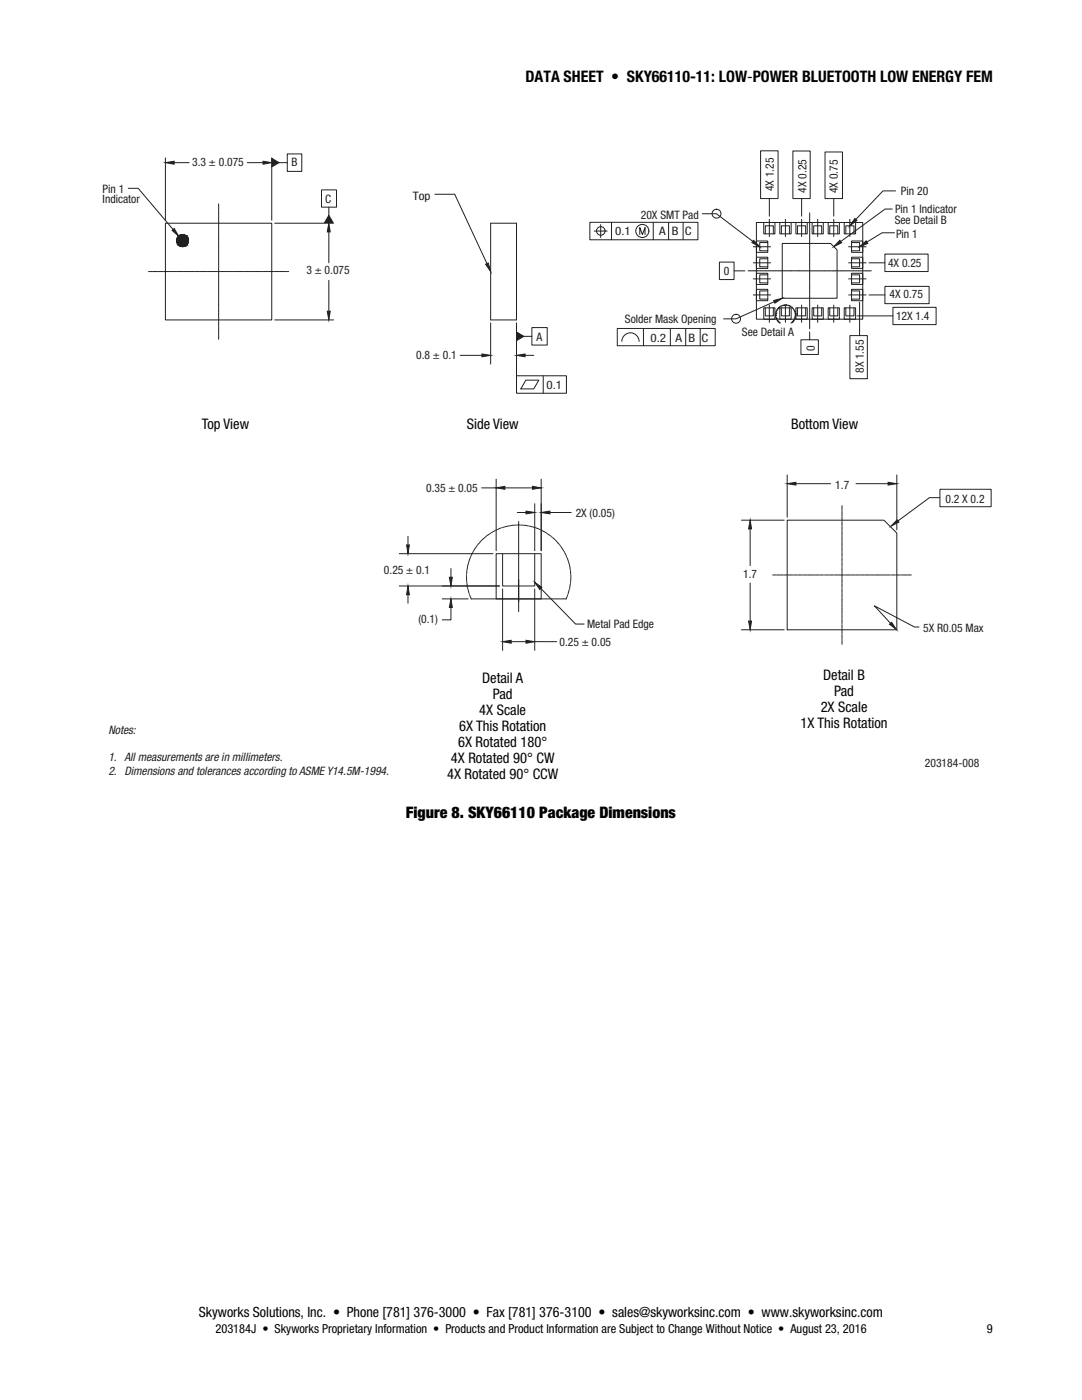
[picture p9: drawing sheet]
<svg xmlns="http://www.w3.org/2000/svg" width="216mm" height="279mm" viewBox="0 0 216 279" stroke-linecap="round" stroke-linejoin="round" font-family="sans-serif">
<path d="M103.1 75h9.9v3.5h-9.9zM104.9 75.9h2.6l-1 1.7h-2.6zM106.1 65.4h3.1v3.5h-3.1zM108.4 75v3.5M123.2 65.5h19.5v3.5h-19.5zM127.5 68.1a1.72 1.72 0 0 0-1.7-1.7 1.72 1.72 0 0 0-1.7 1.7M128.4 65.5v3.5M133.8 65.5v3.5M136.8 65.5v3.5M139.7 65.5v3.5" fill="none" stroke="#231f20" stroke-width=".2"/>
<path d="M103.1 66.3l1.4 .8-1.4 .9z" fill="#231f20"/>
<path d="M103.1 72.7v2.3M103.1 66.3l1.4 .8-1.4 .9zM104.5 67.1h1.6" fill="none" stroke="#231f20" stroke-width=".2"/>
<path d="M34.3 46l.4-.4 1 1.5z" fill="#231f20"/>
<path d="M25.6 37.6h2l6.9 8.2M34.3 46l.4-.4 1 1.5z" fill="none" stroke="#231f20" stroke-width=".2"/>
<path d="M54.3 31.6l1.4 .9-1.4 .8z" fill="#231f20"/>
<path d="M54.3 31.6l1.4 .9-1.4 .8zM55.7 32.5h1.6M57.3 30.7h2.9v3.5h-2.9zM64.2 37.9h2.9v3.4h-2.9z" fill="none" stroke="#231f20" stroke-width=".2"/>
<path d="M65.6 43l.9 1.4h-1.7z" fill="#231f20"/>
<path d="M65.6 43l.9 1.4h-1.7zM65.6 41.3v1.7" fill="none" stroke="#231f20" stroke-width=".2"/>
<path d="M96.9 52.7l.5-.2 .5 1.7z" fill="#231f20"/>
<path d="M33 31.5v12.5M34.7 32.5h3M49.3 32.5h3.2M54.2 31.5v12.5M86.8 38.8h3.9l6.5 13.8M96.9 52.7l.5-.2 .5 1.7zM97.9 44.5h5.2M97.9 63.8h5.2" fill="none" stroke="#231f20" stroke-width=".2"/>
<path d="M33 32.5l1.7-.3v.6z" fill="#231f20"/>
<path d="M33 32.5l1.7-.3v.6z" fill="none" stroke="#231f20" stroke-width=".2"/>
<path d="M52.5 32.2l1.7 .3-1.7 .3z" fill="#231f20"/>
<path d="M52.5 32.2l1.7 .3-1.7 .3zM54.8 44.5h11.8M65.6 46.3v6.2M65.6 55.9v6.2M54.8 63.8h11.8" fill="none" stroke="#231f20" stroke-width=".2"/>
<path d="M65.6 44.5l.3 1.8h-.6z" fill="#231f20"/>
<path d="M65.6 44.5l.3 1.8h-.6z" fill="none" stroke="#231f20" stroke-width=".2"/>
<path d="M65.3 62.1h.6l-.3 1.7z" fill="#231f20"/>
<path d="M65.3 62.1h.6l-.3 1.7zM91.8 70.9h4.4M97.9 64.4v8.3M103.1 64.4v8.3M104.8 70.9h1.7" fill="none" stroke="#231f20" stroke-width=".2"/>
<path d="M103.1 70.9l1.7-.3v.6z" fill="#231f20"/>
<path d="M103.1 70.9l1.7-.3v.6z" fill="none" stroke="#231f20" stroke-width=".2"/>
<path d="M96.2 70.6l1.7 .3-1.7 .3z" fill="#231f20"/>
<g fill="none" stroke="#231f20" stroke-width=".2">
<path d="M29.6 54.2h.3M29.9 54.2h.1M30.1 54.2h.3M30.5 54.2h.1M30.6 54.2h.3M31 54.2h.4M31.5 54.2h.1M31.6 54.2h.3M32 54.2h.1M32.1 54.2h.4M32.5 54.2h.1M32.7 54.2h.3"/>
<path d="M33 54.2h.1M33.2 54.2h.3M33.6 54.2h.1M33.7 54.2h.4M34.2 54.2h.3M34.6 54.2h.1M34.7 54.2h.3M35.1 54.2h.1M35.2 54.2h.4M35.6 54.2h.6M36.3 54.2h.3M36.6 54.2h.1"/>
<path d="M36.8 54.2h.3M37.2 54.2h.1M37.3 54.2h.3M37.7 54.2h.4M38.2 54.2h.1M38.3 54.2h.3M38.7 54.2h.1M38.8 54.2h.3M39.2 54.2h.1M39.4 54.2h.3M39.7 54.2h.1M39.9 54.2h.3"/>
<path d="M40.3 54.2h.1M40.4 54.2h.4M40.9 54.2h.3M41.3 54.2h.1M41.4 54.2h.3M41.8 54.2h.1M41.9 54.2h.3M42.3 54.2h.6M42.9 54.2h.4M43.3 54.2h.1M43.5 54.2h.3M43.6 40.7v.4"/>
<path d="M43.6 41.2v.3M43.6 41.6h.1M43.6 41.7v.3M43.6 42.1h.1M43.6 42.2v.3M43.6 42.6v.4M43.6 43.1v.1M43.6 43.2v.3M43.6 43.6v.1M43.6 43.7v.4M43.6 44.1v.1M43.6 44.3v.3"/>
<path d="M43.6 44.7h.1M43.6 44.8v.3M43.6 45.2h.1M43.6 45.3v.4M43.6 45.8v.3M43.6 46.2v.1M43.6 46.3v.3M43.6 46.7v.1M43.6 46.8v.4M43.6 47.2v.6M43.6 47.9v.3M43.6 48.2v.1"/>
<path d="M43.6 48.4v.3M43.6 48.8h.1M43.6 48.9v.3M43.6 49.3v.4M43.6 49.8h.1M43.6 49.9v.3M43.6 50.3v.1M43.6 50.4v.3M43.6 50.8v.1M43.6 51v.3M43.6 51.3v.1M43.6 51.5v.3"/>
<path d="M43.6 51.9h.1M43.6 52v.4M43.6 52.5v.3M43.6 52.9h.1M43.6 53v.3M43.6 53.4v.1M43.6 53.5v.3M43.6 53.9v.6M43.6 54.5v.4M43.6 54.9v.1M43.6 55.1v.3M43.6 55.4v.1"/>
<path d="M43.6 55.6v.3M43.6 56v.4M43.6 56.5h.1M43.6 56.6v.3M43.6 57v.1M43.6 57.1v.3M43.6 57.5v.1M43.6 57.6v.4M43.6 58v.1M43.6 58.2v.3M43.6 58.5v.1M43.6 58.7v.4"/>
<path d="M43.6 59.2v.3M43.6 59.6h.1M43.6 59.7v.3M43.8 54.2h.1M44 54.2h.3M44.4 54.2h.4M44.9 54.2h.1M45 54.2h.3M45.4 54.2h.1M45.5 54.2h.3M45.9 54.2h.1M46 54.2h.4"/>
<path d="M46.4 54.2h.1M46.6 54.2h.3M46.9 54.2h.1M47 54.2h.5M47.6 54.2h.3M48 54.2h.1M48.1 54.2h.3M48.5 54.2h.1M48.6 54.2h.3M49 54.2h.1M49.1 54.2h.5M49.6 54.2h.3"/>
<path d="M50 54.2h.1M50.1 54.2h.4M50.5 54.2h.1M50.7 54.2h.3M51.1 54.2h.5M51.7 54.2h.3M52.1 54.2h.1M52.2 54.2h.3M52.6 54.2h.1M52.7 54.2h.3M53.1 54.2h.5M53.6 54.2h.1"/>
<path d="M53.7 54.2h.3M54.1 54.2h.1M54.3 54.2h.3M54.6 54.2h.1M54.8 54.2h.3M55.2 54.2h.1M55.3 54.2h.3M55.7 54.2h.1M55.8 54.2h.4M56.3 54.2h.3M56.7 54.2h.1M56.8 54.2h.3"/>
<path d="M57.2 54.2h.1M57.4 54.2h.2M43.6 60.1v.1M43.6 60.2v.3M43.6 60.6v.6M43.6 61.2v.3M43.6 61.6v.1M43.6 61.8v.3M43.6 62.1v.1M43.6 62.3v.3M43.6 62.7v.4M43.6 63.2h.1"/>
<path d="M43.6 63.3v.3M43.6 63.7h.1M43.6 63.8v.3M43.6 64.2v.1M43.6 64.3v.3M43.6 64.7v.1M43.6 64.9v.3M43.6 65.2v.1M43.6 65.3v.5M43.6 65.9v.3M43.6 66.2v.1M43.6 66.4v.3"/>
<path d="M43.6 66.8h.1M43.6 66.9v.3M43.6 67.3v.4M96.2 70.6l1.7 .3-1.7 .3z"/>
</g>
<path d="M36.2 46.8h.4z" fill="#231f20"/>
<path d="M36.2 46.8h.4z" fill="none" stroke="#231f20" stroke-width=".2"/>
<path d="M36.2 46.9h.5z" fill="#231f20"/>
<path d="M36.2 46.9h.5z" fill="none" stroke="#231f20" stroke-width=".2"/>
<path d="M36.2 46.8l.5 .1z" fill="#231f20"/>
<path d="M36.2 46.8l.5 .1z" fill="none" stroke="#231f20" stroke-width=".2"/>
<path d="M36 46.9h.8z" fill="#231f20"/>
<path d="M36 46.9h.8z" fill="none" stroke="#231f20" stroke-width=".2"/>
<path d="M36.2 46.9h.6z" fill="#231f20"/>
<path d="M36.2 46.9h.6z" fill="none" stroke="#231f20" stroke-width=".2"/>
<path d="M35.9 47h1z" fill="#231f20"/>
<path d="M35.9 47h1z" fill="none" stroke="#231f20" stroke-width=".2"/>
<path d="M36 46.9l.9 .1z" fill="#231f20"/>
<path d="M36 46.9l.9 .1z" fill="none" stroke="#231f20" stroke-width=".2"/>
<path d="M35.8 47h1.2z" fill="#231f20"/>
<path d="M35.8 47h1.2z" fill="none" stroke="#231f20" stroke-width=".2"/>
<path d="M35.9 47h1.1z" fill="#231f20"/>
<path d="M35.9 47h1.1z" fill="none" stroke="#231f20" stroke-width=".2"/>
<path d="M35.8 47l1.3 .1z" fill="#231f20"/>
<path d="M35.8 47l1.3 .1z" fill="none" stroke="#231f20" stroke-width=".2"/>
<path d="M35.8 47l1.3 .1z" fill="#231f20"/>
<path d="M35.8 47l1.3 .1z" fill="none" stroke="#231f20" stroke-width=".2"/>
<path d="M35.7 47.1h1.5z" fill="#231f20"/>
<path d="M35.7 47.1h1.5z" fill="none" stroke="#231f20" stroke-width=".2"/>
<path d="M35.8 47.1h1.4z" fill="#231f20"/>
<path d="M35.8 47.1h1.4z" fill="none" stroke="#231f20" stroke-width=".2"/>
<path d="M35.7 47.1l1.6 .1z" fill="#231f20"/>
<path d="M35.7 47.1l1.6 .1z" fill="none" stroke="#231f20" stroke-width=".2"/>
<path d="M35.7 47.1l1.6 .1z" fill="#231f20"/>
<path d="M35.7 47.1l1.6 .1z" fill="none" stroke="#231f20" stroke-width=".2"/>
<path d="M35.6 47.2l1.8 .1h-1.9z" fill="#231f20"/>
<path d="M35.6 47.2l1.8 .1h-1.9z" fill="none" stroke="#231f20" stroke-width=".2"/>
<path d="M35.6 47.2h1.7l.1 .1z" fill="#231f20"/>
<path d="M35.6 47.2h1.7l.1 .1z" fill="none" stroke="#231f20" stroke-width=".2"/>
<path d="M35.5 47.3l1.9 .1z" fill="#231f20"/>
<path d="M35.5 47.3l1.9 .1z" fill="none" stroke="#231f20" stroke-width=".2"/>
<path d="M35.5 47.3l1.9 .1z" fill="#231f20"/>
<g fill="none" stroke="#231f20" stroke-width=".2">
<path d="M35.2 47.9h2.4v.1zM35.2 48h2.4v.1zM35.2 48.1h2.4v.1zM35.2 48h2.4M35.2 48.1h2.4M35.2 48.2h2.4M35.2 47.9h2.4M35.2 47.9l2.4 .1h-2.4zM35.2 48l2.4 .1h-2.4zM35.2 48.1l2.4 .1h-2.3zM35.3 47.8h2.3v.1zM35.3 48.2h2.3v.1z"/>
<path d="M35.3 48.3h2.3M35.3 47.7l2.3 .1h-2.3zM35.3 47.8l2.3 .1h-2.4zM35.3 48.2l2.3 .1h-2.3zM35.3 48.3l2.2 .1h-2.2zM35.3 47.7h2.3M35.3 48.4h2.3M35.3 47.7h2.3v.1zM35.3 48.3h2.3l-.1 .1zM35.3 47.6h2.3M35.3 47.5h2.2M35.3 47.6l2.3 .1h-2.3z"/>
<path d="M35.3 48.4l2.2 .2h-2.1zM35.3 48.5h2.2M35.3 47.6h2.2l.1 .1zM35.3 48.4h2.2v.2zM35.4 47.5l2.1 .1h-2.2zM35.4 48.6l2 .1h-2zM35.4 48.6h2.1M35.4 47.5h2.1v.1zM35.4 48.6h2.1l-.1 .1zM35.4 47.4h2.1M35.4 47.4l2.1 .1h-2.1zM35.4 47.4h2l.1 .1z"/>
<path d="M35.5 47.3l1.9 .1z"/>
</g>
<path d="M35.4 48.7l2 .1h-1.9z" fill="#231f20"/>
<path d="M35.4 48.7l2 .1h-1.9z" fill="none" stroke="#231f20" stroke-width=".2"/>
<path d="M35.4 48.7h2v.1z" fill="#231f20"/>
<path d="M35.4 48.7h2v.1z" fill="none" stroke="#231f20" stroke-width=".2"/>
<path d="M35.5 48.8h1.8z" fill="#231f20"/>
<path d="M35.5 48.8h1.8z" fill="none" stroke="#231f20" stroke-width=".2"/>
<path d="M35.5 48.8h1.9z" fill="#231f20"/>
<path d="M35.5 48.8h1.9z" fill="none" stroke="#231f20" stroke-width=".2"/>
<path d="M35.6 48.8l1.6 .1z" fill="#231f20"/>
<path d="M35.6 48.8l1.6 .1z" fill="none" stroke="#231f20" stroke-width=".2"/>
<path d="M35.6 48.8h1.7l-.1 .1z" fill="#231f20"/>
<path d="M35.6 48.8h1.7l-.1 .1z" fill="none" stroke="#231f20" stroke-width=".2"/>
<path d="M35.7 48.9l1.4 .1z" fill="#231f20"/>
<path d="M35.7 48.9l1.4 .1z" fill="none" stroke="#231f20" stroke-width=".2"/>
<path d="M35.7 48.9h1.5z" fill="#231f20"/>
<path d="M35.7 48.9h1.5z" fill="none" stroke="#231f20" stroke-width=".2"/>
<path d="M35.8 49h1.2z" fill="#231f20"/>
<path d="M35.8 49h1.2z" fill="none" stroke="#231f20" stroke-width=".2"/>
<path d="M35.8 49h1.3z" fill="#231f20"/>
<path d="M35.8 49h1.3z" fill="none" stroke="#231f20" stroke-width=".2"/>
<path d="M35.8 49l1.1 .1z" fill="#231f20"/>
<path d="M35.8 49l1.1 .1z" fill="none" stroke="#231f20" stroke-width=".2"/>
<path d="M35.8 49h1.2z" fill="#231f20"/>
<path d="M35.8 49h1.2z" fill="none" stroke="#231f20" stroke-width=".2"/>
<path d="M35.9 49.1h.9z" fill="#231f20"/>
<path d="M35.9 49.1h.9z" fill="none" stroke="#231f20" stroke-width=".2"/>
<path d="M35.9 49.1h1z" fill="#231f20"/>
<path d="M35.9 49.1h1z" fill="none" stroke="#231f20" stroke-width=".2"/>
<path d="M36 49.1l.7 .1z" fill="#231f20"/>
<path d="M36 49.1l.7 .1z" fill="none" stroke="#231f20" stroke-width=".2"/>
<path d="M36 49.1h.8z" fill="#231f20"/>
<path d="M36 49.1h.8z" fill="none" stroke="#231f20" stroke-width=".2"/>
<path d="M36.2 49.2h.4z" fill="#231f20"/>
<path d="M36.2 49.2h.4z" fill="none" stroke="#231f20" stroke-width=".2"/>
<path d="M36.2 49.2h.4z" fill="#231f20"/>
<path d="M36.2 49.2h.4z" fill="none" stroke="#231f20" stroke-width=".2"/>
<path d="M36.2 49.2h.5z" fill="#231f20"/>
<g fill="none" stroke="#231f20" stroke-width=".2">
<path d="M35.3 48.3v.1M35.4 47.5l-.1 .7M35.4 48.5l.4 .5M35.5 47.3l-.1 .1M35.9 49.1h.1M36.2 46.9l-.6 .3M36.2 49.2h.5zM36.3 46.8h.1M36.6 46.8l.6 .3M36.8 49.1l-.6 .1M37 49l-.1 .1M37.3 47.2l.1 .1"/>
<path d="M37.4 47.4l.2 .6M37.5 48.4l-.3 .5M37.6 48.2v.1M97.9 44.5v19.3M103.1 44.5v19.3M147.9 103.8h8.6M149.7 105.6v7.3M149.7 116.4v7.5M147.9 125.7h8.6"/>
</g>
<path d="M149.7 103.8l.3 1.8h-.6z" fill="#231f20"/>
<path d="M149.7 103.8l.3 1.8h-.6z" fill="none" stroke="#231f20" stroke-width=".2"/>
<path d="M149.4 123.9h.6l-.3 1.8z" fill="#231f20"/>
<path d="M157.1 94.8v8.4M158.8 96.5h6.9M170.8 96.5h6.4M178.9 94.8v11M149.4 123.9h.6l-.3 1.8z" fill="none" stroke="#231f20" stroke-width=".2"/>
<path d="M177.2 96.3l1.7 .2-1.7 .3z" fill="#231f20"/>
<path d="M177.2 96.3l1.7 .2-1.7 .3z" fill="none" stroke="#231f20" stroke-width=".2"/>
<path d="M157.1 96.5l1.7-.2v.5z" fill="#231f20"/>
<g fill="none" stroke="#231f20" stroke-width=".2">
<path d="M157.1 96.5l1.7-.2v.5zM154.2 114.8h.8M155.1 114.8h.1M155.3 114.8h.7M156.1 114.8h.1M156.4 114.8h.6M157.1 114.8h.2M157.4 114.8h.7M158.2 114.8h.1M158.4 114.8h.7M159.2 114.8h.1M159.4 114.8h.7"/>
<path d="M160.2 114.8h.2M160.5 114.8h.6M161.3 114.8h.1M161.5 114.8h.7M162.3 114.8h.1M162.5 114.8h.7M163.3 114.8h.2M163.6 114.8h.6M164.4 114.8h.1M164.6 114.8h.7M165.4 114.8h.1M165.6 114.8h.7"/>
<path d="M166.4 114.8h.1M166.7 114.8h.6M167.4 114.8h.2M167.7 114.8h.6M168 100.9v.8M168 101.8v.1M168 102.1v.6M168 102.8v.2M168 103.1v.6M168 103.9v.1M168 104.1v.7M168 104.9v.1"/>
<path d="M168 105.2v.6M168 105.9v.2M168 106.2v.6M168 106.9v.2M168 107.2v.7M168 108v.1M168 108.2v.7M168 109v.1M168 109.3v.6M168 110v.2M168 110.3v.7M168 111.1v.1"/>
<path d="M168 111.3v.7M168 112.1v.1M168 112.3v.7M168 113.1v.2M168 113.4v.6M168 114.2v.1M168 114.4v.7M168 115.2v.1M168 115.4v.7M168 116.2v.2M168 116.5v.6M168 117.3v.1"/>
<path d="M168 117.5v.7M168 118.3v.1M168 118.5v.7M168 119.3v.2M168 119.6v.6M168.5 114.8h.1M168.7 114.8h.7M169.5 114.8h.1M169.8 114.8h.6M170.5 114.8h.2M170.8 114.8h.6M171.5 114.8h.2"/>
<path d="M171.8 114.8h.6M172.6 114.8h.1M172.8 114.8h.7M173.6 114.8h.1M173.9 114.8h.6M174.6 114.8h.2M174.9 114.8h.6M175.7 114.8h.1M175.9 114.8h.6M176.7 114.8h.1M176.9 114.8h.7M177.7 114.8h.1"/>
<path d="M178 114.8h.6M178.7 114.8h.2M179 114.8h.6M179.8 114.8h.1M180 114.8h.7M180.8 114.8h.1M181.1 114.8h.7M168 120.3v.2M168 120.6v.6M168 121.4v.1M168 121.6v.7M168 122.4v.1"/>
<path d="M168 122.7v.6M168 123.4v.2M168 123.7v.6M168 124.5v.1M168 124.7v.6M168 125.5v.1M168 125.7v.7M168 126.5v.1M168 126.8v.6M168 127.5v.2M168 127.8v.8"/>
</g>
<path d="M177.5 124.6l.4-.4 1 1.5z" fill="#231f20"/>
<g fill="none" stroke="#231f20" stroke-width=".2">
<path d="M187.6 97.6h10.2v3.5h-10.2zM93.1 114.7v.2M93.1 115v.1M93.1 115.2v.7M93.1 116v.1M93.2 113.9l-.1 .7M93.2 116.2v.2M93.2 113.7v.1M93.2 116.5l.1 .7M93.3 113.4l-.1 .2M93.3 117.3v.1M93.4 117.5v.1"/>
<path d="M93.4 112.7l-.1 .6M93.4 117.8l.2 .6M93.5 112.4l-.1 .2M93.5 112.2v.1M93.6 118.5l.1 .1M93.7 118.8l.1 .1M93.8 111.4l-.2 .7M93.8 119l.2 .5M93.9 111.2l-.1 .1M94 111l-.1 .1M94.3 110.3l-.3 .5M94.4 110v.2"/>
<path d="M94.6 109.8l-.1 .1M95 109.2l-.4 .5M95.1 109v.1M95.3 108.8l-.1 .1M95.8 108.2l-.4 .5M96 108l-.1 .1M96.1 107.8l-.1 .1M96.7 107.3l-.5 .4M96.9 107.1l-.1 .1M97.1 106.9l-.1 .2M97.7 106.5l-.5 .4M98 106.4l-.1 .1"/>
<path d="M98.2 106.3h-.1M98.8 105.9l-.5 .3M99.1 105.8h-.1M99.3 105.7h-.1M100 105.3l-.6 .3M100.3 105.3h-.1M100.5 105.2h-.1M101.3 105l-.7 .2M101.5 105h-.1M101.8 104.9l-.1 .1M102.5 104.8l-.6 .1M102.8 104.8h-.1"/>
<path d="M102.9 104.8h.1M103.2 104.8h.6M103.9 104.8h.2M104.2 104.8h.1M104.5 104.8l.6 .1M105.2 104.9l.1 .1M105.5 105h.1M105.7 105l.7 .2M106.5 105.2h.1M106.7 105.3h.1M106.9 105.3l.7 .3M107.7 105.7h.1"/>
<path d="M107.9 105.8h.1M108.1 105.9l.6 .3M108.8 106.3h.1M109 106.4l.1 .1M109.2 106.5l.6 .4M109.9 106.9l.1 .2M110.1 107.1l.1 .1M110.3 107.3l.4 .4M110.8 107.8l.1 .1M111 108l.1 .1M111.2 108.2l.4 .5M111.7 108.8l.1 .1"/>
<path d="M111.9 109v.1M112 109.2l.3 .5M112.4 109.8l.1 .1M112.6 110v.2M112.7 110.3l.3 .5M113 111v.1M113.1 111.2v.1M113.2 119l-.2 .5M113.2 111.4l.2 .7M113.2 118.8v.1M113.4 118.5l-.1 .1M113.5 112.2v.1"/>
<path d="M113.5 112.4l.1 .2M113.6 117.8l-.2 .6M113.6 112.7l.1 .6M113.6 117.5v.1M113.7 117.3v.1M113.7 113.4l.1 .2M113.8 116.5l-.1 .7M113.8 113.7v.1M113.8 113.9l.1 .7M113.8 116.2v.2M113.9 114.7v.2M113.9 116v.1"/>
<path d="M113.9 115v.1M113.9 115.2v.7M177.5 124.6l.4-.4 1 1.5zM177.7 124.4l-3.2-3.5 8 4.2h.9"/>
</g>
<path d="M179 103.7l.4 .5-1.6 .8z" fill="#231f20"/>
<path d="M187.5 99.3h-2l-6.3 4.7M179 103.7l.4 .5-1.6 .8z" fill="none" stroke="#231f20" stroke-width=".2"/>
<path d="M106.7 116.2l1.4 1-.4 .4z" fill="#231f20"/>
<path d="M106.7 116.2l1.4 1-.4 .4zM107.9 117.4l7 7.1h1.7" fill="none" stroke="#231f20" stroke-width=".2"/>
<path d="M154.4 60l1.7-.5-1.5 1z" fill="#231f20"/>
<g fill="none" stroke="#231f20" stroke-width=".2">
<path d="M117.7 44.4h21.6v3.5h-21.6zM118.6 46.1h2.5M119.9 44.8v2.6M122 44.4v3.5M127.7 46.8v-1.4l.5 1.4 .5-1.4v1.4M130.3 44.4v3.5M133.4 44.4v3.5M136.3 44.4v3.5M154.4 60l1.7-.5-1.5 1zM154.5 60.2l-7.6 3.4h-2.5"/>
<circle cx="119.9" cy="46.1" r=".85"/>
<circle cx="128.2" cy="46.1" r="1.31"/>
<circle cx="146.9" cy="63.6" r=".89"/>
</g>
<path d="M167.6 48l.3 .4-1.5 .8z" fill="#231f20"/>
<path d="M167.6 48l.3 .4-1.5 .8zM178 41.7h-1.4l-8.8 6.5" fill="none" stroke="#231f20" stroke-width=".2"/>
<path d="M170.6 43.6l.4 .4-1.4 1.1z" fill="#231f20"/>
<g fill="none" stroke="#231f20" stroke-width=".2">
<path d="M178.7 38.1h-2.5l-5.4 5.7M170.6 43.6l.4 .4-1.4 1.1zM173.4 52.5h3.2M176.6 50.7h8.6v3.5h-8.6zM154.8 62.9h.1M154.8 62.7v.2M154.8 63h.1M154.8 62.6h.1M154.8 63.3v.1M154.8 63v.2M154.8 62.3h.1M154.8 62.3v.3"/>
<path d="M154.8 63.4h.1M154.9 63.4v.1M154.9 63.5h.1M154.9 63.6l.1 .1M155 63.7l.1 .2M155 61.9h.1M155 61.9l-.1 .3M155.1 61.7l-.1 .1M155.1 64l.1 .1M155.2 61.6l-.1 .1M155.2 61.6h.1M155.2 64.1h.1"/>
<path d="M155.3 64.1l.1 .1M155.3 61.5h.1M155.3 61.4h.1M155.4 64.3h.1M155.5 64.3h.1M155.5 64.4h.1M155.5 61.3l-.1 .1M155.5 61.3h.1M155.6 61.3h.1M155.6 64.4l.1 .1M155.7 61.2h-.1M155.9 61.1h-.2"/>
<path d="M156.1 61l-.1 .1M156.1 61h.1M156.2 60.9h.1M156.3 60.9h.1M156.4 60.9h.1M156.5 60.9h.1M156.7 60.9h-.2M156.8 60.9h.1M156.9 60.9h.3M157.2 60.9h.1M157.3 60.9l.1 .1M157.4 61h.1"/>
<path d="M157.4 61l.2 .1M157.6 61.1h.1M157.7 61.2h.1M157.9 61.2v.1M157.9 64.4l-.1 .1M157.9 64.4h.1M158 61.3h.1M158 61.3v.1M158.1 61.4l.1 .2M158.1 64.3h.1M158.1 64.3l-.1 .1M158.1 64.2v.1"/>
<path d="M158.2 64.2h.1M158.2 64.1v.1M158.3 61.6l.1 .2M158.3 64v.1M158.4 63.9h.1M158.4 63.9l-.1 .1M158.4 61.8h.1M158.4 61.8l.1 .2M158.5 62.1h.1M158.6 62.1v.1M158.6 63.5h.1M158.6 63.5l-.2 .4"/>
<path d="M158.6 62.2l.1 .3M158.6 62.2h.1M158.7 62.6v.2M158.7 63.2h.1M158.7 62.6h.1M158.7 62.5h.1M158.7 63.2l-.1 .2M158.7 62.9h.1M158.7 62.9v.2M171 63h7.2M171.5 60.3v6.7M173.1 75.5v-8.5h-3.5v8.6h3.5"/>
<path d="M178.2 61.3h8.6v3.5h-8.6z"/>
</g>
<path d="M150.4 48l1.2 1.2-1.6-.8z" fill="#231f20"/>
<g fill="none" stroke="#231f20" stroke-width=".2">
<path d="M140.1 42.7h2.9l7.2 5.5M150.4 48l1.2 1.2-1.6-.8zM96.1 97.4h2.9M99 95.6v14.3M100.7 97.4h5.5M108 95.6v14.3"/>
<circle cx="143" cy="42.6" r=".89"/>
</g>
<path d="M106.2 97.1l1.8 .3-1.8 .2z" fill="#231f20"/>
<path d="M106.2 97.1l1.8 .3-1.8 .2z" fill="none" stroke="#231f20" stroke-width=".2"/>
<path d="M99 97.4l1.7-.3v.5z" fill="#231f20"/>
<path d="M99 97.4l1.7-.3v.5zM79.7 110.5h18.7M79.7 116.9h20M81.4 107v1.8M81.4 118.7v1.7" fill="none" stroke="#231f20" stroke-width=".2"/>
<path d="M81.1 108.8h.6l-.3 1.7z" fill="#231f20"/>
<path d="M81.1 108.8h.6l-.3 1.7z" fill="none" stroke="#231f20" stroke-width=".2"/>
<path d="M81.4 116.9l.3 1.8h-.6z" fill="#231f20"/>
<path d="M81.4 116.9l.3 1.8h-.6zM88.2 116.9h11.5M88.2 119.5h5.2M90 113.5v1.7M90 121.2v2.5h-1.8" fill="none" stroke="#231f20" stroke-width=".2"/>
<path d="M89.7 115.2h.6l-.3 1.7z" fill="#231f20"/>
<path d="M89.7 115.2h.6l-.3 1.7z" fill="none" stroke="#231f20" stroke-width=".2"/>
<path d="M90 119.5l.3 1.7h-.6z" fill="#231f20"/>
<path d="M90 119.5l.3 1.7h-.6zM100.3 117.5v12.3M106.7 117.5v12.3M102 128.1h3M106.7 128.1h4.4" fill="none" stroke="#231f20" stroke-width=".2"/>
<path d="M100.3 128.1l1.7-.3v.6z" fill="#231f20"/>
<path d="M100.3 128.1l1.7-.3v.6z" fill="none" stroke="#231f20" stroke-width=".2"/>
<path d="M105 127.8l1.7 .3-1.7 .3z" fill="#231f20"/>
<path d="M103.2 102.3h1.8M106.7 100.5v9.4M108 100.5v9.4M109.7 102.3h4.3M105 127.8l1.7 .3-1.7 .3z" fill="none" stroke="#231f20" stroke-width=".2"/>
<path d="M105 102l1.7 .3-1.7 .3z" fill="#231f20"/>
<path d="M105 102l1.7 .3-1.7 .3z" fill="none" stroke="#231f20" stroke-width=".2"/>
<path d="M108 102.3l1.7-.3v.6z" fill="#231f20"/>
<g fill="none" stroke="#231f20" stroke-width=".2">
<path d="M158.2 30.1h3.5v9.5h-3.5zM160 39.6v3.5M143.5 52.3h3v3.5h-3zM146.5 54.1h2.1M149.3 54h.3M149.7 54h.1M149.8 54h.3M150.2 54h.1M150.3 49.2h3.5M150.3 52.4h3.5M150.3 55.7h3.5M150.3 58.9h3.5"/>
<path d="M150.3 54h.4M150.7 54h.6M150.9 57.7h2.3v2.3h-2.3zM150.9 54.5h2.3v2.3h-2.3zM150.9 48.1h2.3v2.3h-2.3zM150.9 51.3h2.3v2.3h-2.3zM150.9 44.4h21.2v19.3h-21.2zM151.4 54h.3M151.7 54h.1M151.9 54h.3M152.3 54h.1M152.4 44.4h2.2v2.3h-2.2z"/>
<path d="M152.4 54h.3M152.7 46.7v-1.6h1.6v1.6M152.8 54h.4M153.2 58.1h-1.6v1.6h1.6M153.2 54.9h-1.6v1.6h1.6M153.2 48.4h-1.6v1.6h1.6M153.2 51.6h-1.6v1.7h1.6M153.3 54h.1M153.4 54h.3M153.5 43.8v3.4M153.8 54h.1M153.9 54h.3"/>
<path d="M154.3 54h.1M154.5 54h.3M154.8 54h.1M155 54h.3M155.4 54h.1M155.5 54h.4M155.6 44.4h2.3v2.3h-2.3zM155.9 46.7v-1.6h1.6v1.6M156 54h.3M156.1 48.6h9.6l1.3 1.3v9.6h-10.9zM156.4 54h.1M156.5 54h.3"/>
<path d="M156.7 43.8v3.4M156.9 54h.1M157 54h.3M157.4 54h.6M158 54h.4M158.4 54h.1M158.6 54h.3M158.8 44.4h2.3v2.3h-2.3zM158.9 54h.1M159.1 54h.3M159.1 46.7v-1.6h1.7v1.6M159.5 54h.4"/>
<path d="M160 54.1h.1M160 43.8v3.4M160.1 54.1h.3M160.5 54.1h.1M160.6 54.1h.3M161 54.1h.1M161.1 54.1h.4M161.5 54.1h.5M161.6 42.5v.1M161.6 42.7v.1M161.6 42.8v.3M161.6 43.2v.1"/>
<path d="M161.6 43.4v.3M161.6 43.7v.6M161.6 44.4v.3M161.6 44.8h.1M161.6 44.9v.3M161.6 45.3h.1M161.6 45.4v.3M161.6 45.8v.4M161.6 46.3v.1M161.6 46.4v.3M161.6 46.8v.1M161.6 46.9v.4"/>
<path d="M161.6 47.3v.1M161.6 47.5v.3M161.6 47.9h.1M161.6 48v.3M161.6 48.4h.1M161.6 48.5v.4M161.6 49v.3M161.6 49.4v.1M161.6 49.5v.3M161.6 49.9v.1M161.6 50v.4M161.6 50.4v.6"/>
<path d="M161.6 51.1v.3M161.6 51.4v.1M161.6 51.6v.3M161.6 52h.1M161.6 52.1v.3M161.6 52.5v.4M161.6 53h.1M161.6 53.1v.3M161.6 53.5v.1M161.6 53.6v.3M161.6 54v.1M161.6 54.2v.3"/>
<path d="M161.6 54.5v.1M161.6 54.7v.3M161.6 55.1h.1M161.6 55.2v.4M161.6 55.7v.3M161.6 56.1h.1M161.6 56.2v.3M161.6 56.6v.1M161.6 56.7v.3M161.6 57.1v.6M161.6 57.7v.4M161.6 58.1v.1"/>
<path d="M161.6 58.3v.3M161.6 58.6v.1M161.6 58.8v.3M161.6 59.2v.4M161.6 59.7h.1M161.6 59.8v.3M162 54.1h.1M162 44.4h2.3v2.3h-2.3zM162.2 54.1h.3M162.4 46.7v-1.6h1.6v1.6M162.5 54.1h.1M162.7 54.1h.3"/>
<path d="M163.1 54.1h.1M163.2 43.8v3.4M163.2 54.1h.3M163.6 54.1h.1M163.7 54.1h.3M164.1 54.1h.1M164.2 54.1h.5M164.7 54.1h.3M165.1 54.1h.1M165.3 54.1h.3M165.3 44.4h2.2v2.3h-2.2zM165.6 46.7v-1.6h1.6v1.6"/>
<path d="M165.6 54.1h.1M165.8 54.1h.3M166.2 54.1h.5M166.4 43.8v3.4M166.8 54.1h.3M167.2 54.1h.1M167.3 54.1h.3M167.7 54.1h.1M167.8 54.1h.3M168.2 54.1h.5M168.5 44.4h2.2v2.3h-2.2zM168.7 54.1h.1"/>
<path d="M168.8 46.7v-1.6h1.6v1.6M168.8 54.1h.4M169.2 54.1h.1M169.3 49.2h3.5M169.3 52.5h3.5M169.3 55.7h3.5M169.3 58.9h3.5M169.4 54.1h.3M169.6 43.8v3.4M169.7 54.1h.1M169.9 54.1h.3M169.9 58.1h1.6v1.6h-1.6"/>
<path d="M169.9 54.9h1.6v1.6h-1.6M169.9 48.4h1.6v1.6h-1.6M169.9 51.6h1.6v1.7h-1.6M169.9 57.7h2.2v2.3h-2.2zM169.9 54.5h2.2v2.3h-2.2zM169.9 48.1h2.2v2.3h-2.2zM169.9 51.3h2.2v2.3h-2.2zM170.3 54.1h.1M170.4 54.1h.3M170.8 54.1h.1M170.9 54.1h.4M171.4 54.1h.3"/>
<path d="M171.8 54.1h.1M171.9 54.1h.4M172.3 54.1h.1M172.5 54.1h.3M172.8 54.1h.6M173.5 54.1h.4M152.4 61.4h2.2v2.3h-2.2zM152.7 61.4v1.6h1.6v-1.6M153.5 60.9v3.4M155.6 61.4h2.3v2.3h-2.3zM155.9 61.4v1.6h1.6v-1.6M156.7 60.9v3.4"/>
<path d="M158.8 61.4h2.3v2.3h-2.3zM159.1 61.4v1.6h1.7v-1.6M159.8 67.8h3.5v2.9h-3.5zM160 60.9v3.4M161.6 66.2v1.6M161.6 60.2h.1M161.6 60.3v.3M161.6 60.7v.1M161.6 60.8v.4M161.6 61.2v.1M161.6 61.4v.3M161.6 61.7v.1"/>
<path d="M161.6 61.9v.4M161.6 62.4v.3M161.6 62.8h.1M161.6 62.9v.3M161.6 63.3h.1M161.6 63.4v.3M161.6 63.8v.6M161.6 64.4v.3M161.6 64.8v.1M161.6 65v.3M161.6 65.3v.1M161.6 65.5v.1"/>
<path d="M162 61.4h2.3v2.3h-2.3zM162.4 61.4v1.6h1.6v-1.6M163.2 60.9v3.4M165.3 61.4h2.2v2.3h-2.2zM165.6 61.4v1.6h1.6v-1.6M166.4 60.9v3.4M168.5 61.4h2.2v2.3h-2.2zM168.8 61.4v1.6h1.6v-1.6M169.6 60.9v3.4M103.5 104.1v18M108 102.3l1.7-.3v.6z"/>
</g>
<path d="M171.5 49.2l1.3-1.1 .4 .5z" fill="#231f20"/>
<g fill="none" stroke="#231f20" stroke-width=".2">
<path d="M151.8 30.1h3.5v9.5h-3.5zM153.5 39.6v3.5M164.6 30.3h3.5v9.3h-3.5zM166.4 39.6v3.5M33 44.5h21.2v19.3h-21.2zM171.5 49.2l1.3-1.1 .4 .5zM173.4 58.9h3.2M176.6 57.2h8.8v3.4h-8.8zM178.5 46.5h-2.5l-3 1.8M94 119.5h19M99 110.5h9v9h-9zM100.3 110.5v6.4h6.4v-6.4"/>
<path d="M157.1 103.8h19.3l2.5 2.6v19.3h-21.8z"/>
</g>
<g font-size="3.2">
<text x="104.8" y="16.4">DATA SHEET • SKY66110-11: LOW-POWER BLUETOOTH LOW ENERGY FEM</text>
<text x="81" y="163.3">Figure 8. SKY66110 Package Dimensions</text>
</g>
<g font-size="2.9" fill="#020303">
<text x="40.3" y="85.6">Top View</text>
<text x="93.1" y="85.6">Side View</text>
<text x="157.9" y="85.6">Bottom View</text>
<text x="96.2" y="136.3">Detail A</text>
<text x="164.3" y="135.7">Detail B</text>
<text x="95.6" y="142.7">4X Scale</text>
<text x="98.3" y="139.5">Pad</text>
<text x="163.8" y="142.1">2X Scale</text>
<text x="166.4" y="138.9">Pad</text>
<text x="91.4" y="149.1">6X Rotated 180°</text>
<text x="91.6" y="145.9">6X This Rotation</text>
<text x="159.7" y="145.3">1X This Rotation</text>
<text x="89.2" y="155.5">4X Rotated 90° CCW</text>
<text x="90" y="152.3">4X Rotated 90° CW</text>
</g>
<text font-size="2.8" x="39.7" y="262.8">Skyworks Solutions, Inc. • Phone [781] 376-3000 • Fax [781] 376-3100 • sales@skyworksinc.com • www.skyworksinc.com</text>
<g font-size="2.5">
<text x="43" y="266.1">203184J • Skyworks Proprietary Information • Products and Product Information are Subject to Change Without Notice • August 23, 2016</text>
<text x="196.9" y="266.1">9</text>
</g>
<g font-size="2.3" fill="#231f20">
<text x="38.4" y="33.1">3.3 ± 0.075</text>
<text x="58.2" y="33.2">B</text>
<text x="64.9" y="40.6">C</text>
<text x="154.4" y="38.2" transform="rotate(-90 154.4 38.2)">4X 1.25</text>
<text x="160.9" y="38.5" transform="rotate(-90 160.9 38.5)">4X 0.25</text>
<text x="167.2" y="38.6" transform="rotate(-90 167.2 38.6)">4X 0.75</text>
<text x="179.8" y="39">Pin 20</text>
<text x="127.9" y="43.6">20X SMT Pad</text>
<text x="178.5" y="44.7">See Detail B</text>
<text x="178.6" y="42.4">Pin 1 Indicator</text>
<text x="178.8" y="47.5">Pin 1</text>
<text x="177.2" y="53.2">4X 0.25</text>
<text x="61.2" y="54.8">3 ± 0.075</text>
<text x="144.4" y="54.8">0</text>
<text x="177.5" y="59.5">4X 0.75</text>
<text x="124.7" y="64.5">Solder Mask Opening</text>
<text x="178.8" y="63.8">12X 1.4</text>
<text x="83.1" y="71.6">0.8 ± 0.1</text>
<text x="107.1" y="68">A</text>
<text x="148" y="67">See Detail A</text>
<text x="162.6" y="70" transform="rotate(-90 162.6 70)">0</text>
<text x="172.4" y="74.5" transform="rotate(-90 172.4 74.5)">8X 1.55</text>
<text x="85" y="98.2">0.35 ± 0.05</text>
<text x="166.7" y="97.6">1.7</text>
<text x="188.7" y="100.3">0.2 X 0.2</text>
<text x="114.9" y="103.2">2X (0.05)</text>
<text x="76.6" y="114.6">0.25 ± 0.1</text>
<text x="148.3" y="115.3">1.7</text>
<text x="83.5" y="124.4">(0.1)</text>
<text x="117.2" y="125.3">Metal Pad Edge</text>
<text x="111.6" y="128.9">0.25 ± 0.05</text>
<text x="184.2" y="126.1">5X R0.05 Max</text>
<text x="184.6" y="153.1">203184-008</text>
</g>
<g font-size="2.3" fill="#221e1f">
<text x="20.5" y="38.4">Pin 1</text>
<text x="20.5" y="40.5">Indicator</text>
<text x="82.3" y="39.9">Top</text>
<text x="122.8" y="47">0.1</text>
<text x="131.5" y="47">A B</text>
<text x="136.7" y="47">C</text>
<text x="129.8" y="68.2">0.2</text>
<text x="134.8" y="68.2">A B</text>
<text x="140" y="68.2">C</text>
<text x="109" y="77.6">0.1</text>
<text x="21.6" y="146.5">Notes:</text>
<text x="21.6" y="152">1. All measurements are in millimeters.</text>
<text x="21.6" y="154.7">2. Dimensions and tolerances according to ASME Y14.5M-1994.</text>
</g>
</svg>
